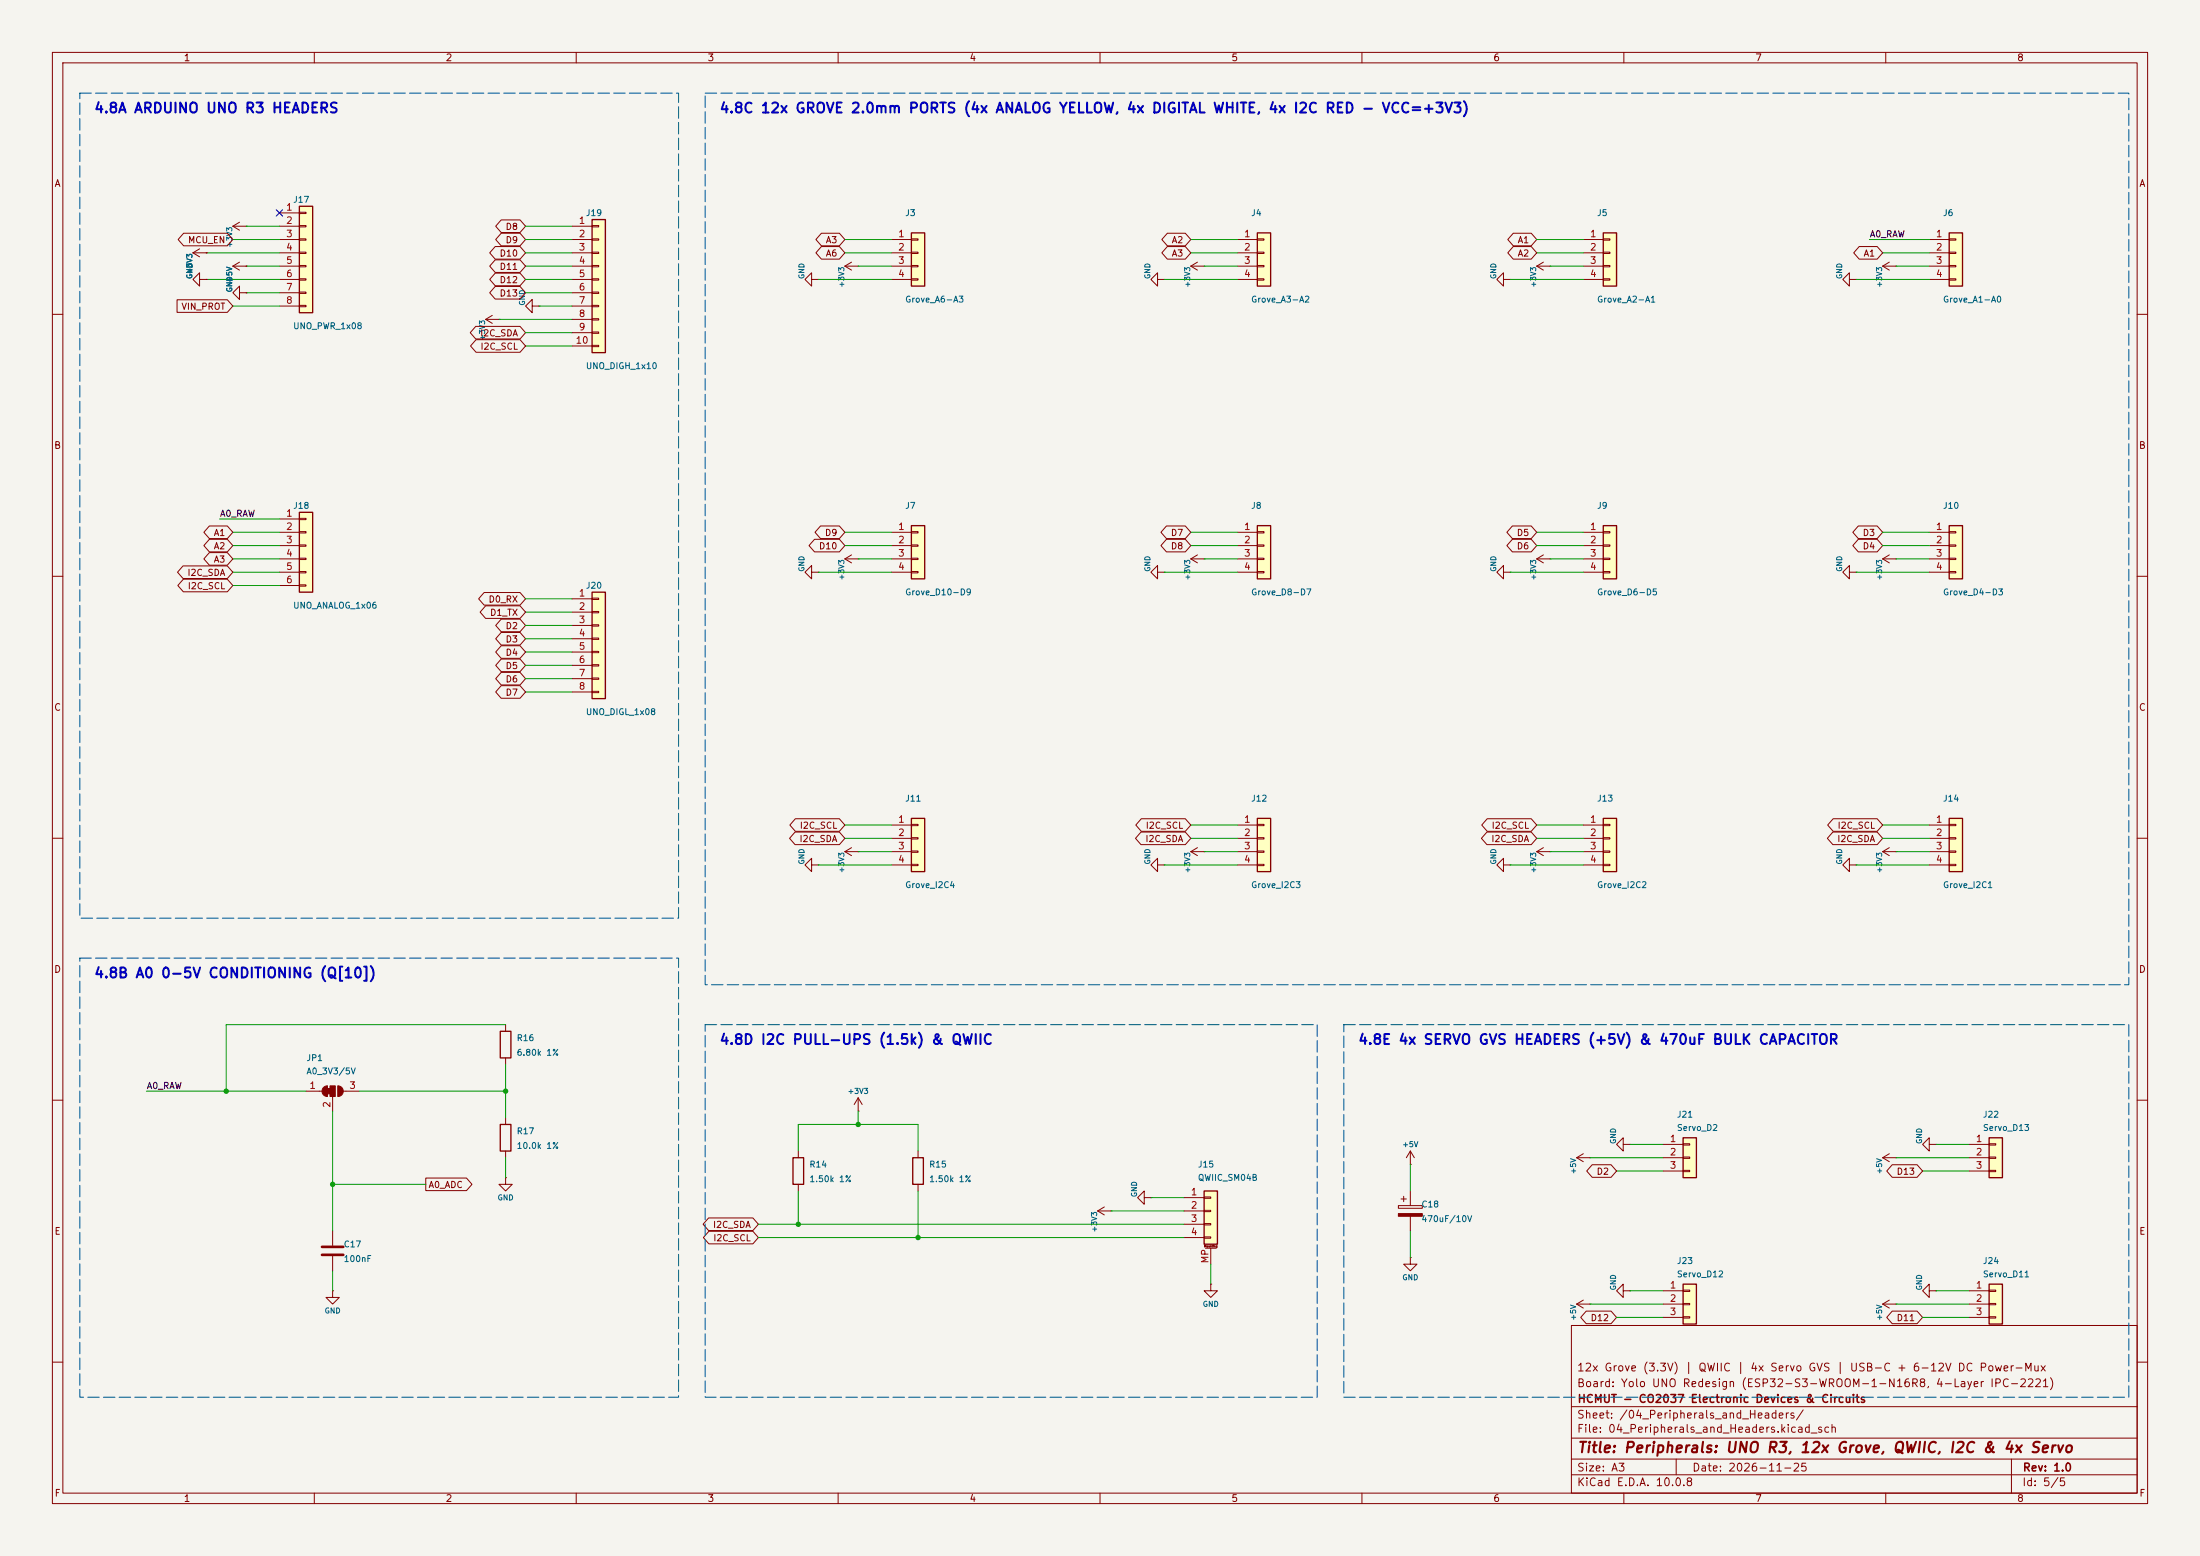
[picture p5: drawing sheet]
<svg xmlns="http://www.w3.org/2000/svg" width="420mm" height="297mm" viewBox="0 0 420 297" stroke-linecap="round" stroke-linejoin="round" font-family="sans-serif">
<path d="M0 0h420v297h-420z" fill="#f5f4ef" stroke="#f5f4ef" stroke-width=".19"/>
<g fill="none" stroke="#840000" stroke-width=".19">
<path d="M10 10h400v277h-400zM12 12h396v273h-396zM60 10v2M110 10v2M160 10v2M210 10v2M260 10v2M310 10v2M360 10v2M10 60h2M408 60h2M10 110h2"/>
<path d="M408 110h2M10 160h2M408 160h2M10 210h2M408 210h2M301 221l1.3 .7M301 221h2.5M302.3 220.2l-1.3 .8M303.5 221h.1M300 253h108v32h-108zM10 260h2M300 278.5h108"/>
<path d="M300 274.5h108M300 268.5h108M320 278.5v3M384 278.5v6.5M408 260h2M60 285v2M110 285v2M160 285v2M210 285v2M260 285v2M300 281.5h108M310 285v2"/>
<path d="M360 285v2"/>
</g>
<path d="M379.7 217.2h2.6v7.6h-2.6z" fill="#ffffc2"/>
<path d="M379.7 217.2h2.6v7.6h-2.6z" fill="none" stroke="#840000" stroke-width=".25"/>
<path d="M309.9 218.4v-1.2l-1.3 1.2 1.3 1.3v-1.3h1.2M311.1 218.4h.1M368.3 218.4v-1.2l-1.3 1.2 1.3 1.3v-1.3h1.3M369.6 218.4h.1M375.9 218.4h3.8M379.7 218.3h1.3v.3h-1.3zM375.9 221h3.8M375.9 223.5h3.8M379.7 220.9h1.3v.2h-1.3zM379.7 223.4h1.3v.2h-1.3z" fill="none" stroke="#840000" stroke-width=".19"/>
<path d="M321.3 217.2h2.5v7.6h-2.5z" fill="#ffffc2"/>
<path d="M321.3 217.2h2.5v7.6h-2.5z" fill="none" stroke="#840000" stroke-width=".25"/>
<g fill="none" stroke="#840000" stroke-width=".19">
<path d="M36.8 48.3l1.3 .7M36.8 48.3h2.6M38.1 47.5l-1.3 .8M39.4 48.3h.1M44.4 50.8l1.3 .8M44.4 50.8h2.6M45.7 50l-1.3 .8M47 50.8h.1M287 165.1v-1.3l-1.3 1.3 1.3 1.3v-1.3h1.3M288.3 165.1h.1M353.1 165.1v-1.3l-1.3 1.3 1.3 1.3v-1.3h1.2M354.3 165.1h.1"/>
<path d="M317.5 218.4h3.8M321.3 218.3h1.3v.3h-1.3zM317.5 221h3.8M317.5 223.5h3.8M321.3 220.9h1.3v.2h-1.3zM321.3 223.4h1.3v.2h-1.3zM359.4 221h2.5M359.4 221l1.3 .7M360.7 220.2l-1.3 .8M361.9 221h.1"/>
</g>
<path d="M57.1 97.8h2.6v15.2h-2.6z" fill="#ffffc2"/>
<path d="M57.1 97.8h2.6v15.2h-2.6z" fill="none" stroke="#840000" stroke-width=".25"/>
<g fill="none" stroke="#840000" stroke-width=".19">
<path d="M53.3 99.1h3.8M57.1 98.9h1.3v.3h-1.3zM53.3 101.6h3.8M53.3 104.1h3.8M53.3 106.7h3.8M53.3 109.2h3.8M53.3 111.8h3.8M57.1 101.5h1.3v.2h-1.3zM57.1 104h1.3v.3h-1.3zM57.1 106.6h1.3v.2h-1.3zM57.1 109.1h1.3v.2h-1.3zM57.1 111.6h1.3v.3h-1.3z"/>
<path d="M221 165.1v-1.3l-1.3 1.3 1.3 1.3v-1.3h1.2M222.2 165.1h.1M227.3 162.6l1.3 .7M227.3 162.6h2.6M228.6 161.8l-1.3 .8M229.9 162.6h.1"/>
</g>
<path d="M240 156.2h2.6v10.2h-2.6z" fill="#ffffc2"/>
<path d="M240 156.2h2.6v10.2h-2.6zM174.2 221h2.1v5.1h-2.1z" fill="none" stroke="#840000" stroke-width=".25"/>
<g fill="none" stroke="#840000" stroke-width=".19">
<path d="M45.7 55.9v-1.3l-1.3 1.3 1.3 1.3v-1.3h1.3M47 55.9h.1M92.7 61l1.3 .7M92.7 61h2.5M94 60.2l-1.3 .8M95.2 61h.1M221 109.2v-1.2l-1.3 1.2 1.3 1.3v-1.3h1.2M222.2 109.2h.1M353.1 109.2v-1.2l-1.3 1.2 1.3 1.3v-1.3h1.2M354.3 109.2h.1M236.2 157.5h3.8M240 157.4h1.3v.2h-1.3z"/>
<path d="M240 159.9h1.3v.2h-1.3zM236.2 160h3.8M236.2 162.6h3.8M236.2 165.1h3.8M240 162.4h1.3v.3h-1.3zM240 165h1.3v.2h-1.3zM175.3 219.7v1.3M175.3 226.1v1.2M368.3 246.4v-1.3l-1.3 1.3 1.3 1.2v-1.2h1.3M369.6 246.4h.1"/>
</g>
<path d="M57.1 39.4h2.6v20.3h-2.6z" fill="#ffffc2"/>
<path d="M57.1 39.4h2.6v20.3h-2.6z" fill="none" stroke="#840000" stroke-width=".25"/>
<g fill="none" stroke="#840000" stroke-width=".19">
<path d="M53.3 40.6h3.8M53.3 43.2h3.8M53.3 45.7h3.8M53.3 48.3h3.8M53.3 50.8h3.8M53.3 53.3h3.8M53.3 55.9h3.8M53.3 58.4h3.8M57.1 40.5h1.3v.3h-1.3zM57.1 43.1h1.3v.2h-1.3zM57.1 45.6h1.3v.2h-1.3zM57.1 48.1h1.3v.3h-1.3z"/>
<path d="M57.1 50.7h1.3v.2h-1.3zM57.1 53.2h1.3v.3h-1.3zM57.1 55.8h1.3v.2h-1.3zM57.1 58.3h1.3v.2h-1.3z"/>
</g>
<path d="M113 41.9h2.6v25.4h-2.6z" fill="#ffffc2"/>
<path d="M113 41.9h2.6v25.4h-2.6z" fill="none" stroke="#840000" stroke-width=".25"/>
<g fill="none" stroke="#840000" stroke-width=".19">
<path d="M109.2 43.2h3.8M109.2 45.7h3.8M109.2 48.3h3.8M109.2 50.8h3.8M109.2 53.3h3.8M109.2 55.9h3.8M109.2 58.4h3.8M113 43.1h1.3v.2h-1.3zM113 45.6h1.3v.2h-1.3zM113 48.1h1.3v.3h-1.3zM113 50.7h1.3v.2h-1.3zM113 53.2h1.3v.3h-1.3z"/>
<path d="M113 55.8h1.3v.2h-1.3zM113 58.3h1.3v.2h-1.3zM109.2 61h3.8M109.2 63.5h3.8M109.2 66h3.8M113 60.8h1.3v.3h-1.3zM113 63.4h1.3v.2h-1.3zM113 65.9h1.3v.3h-1.3z"/>
</g>
<path d="M113 113h2.6v20.4h-2.6z" fill="#ffffc2"/>
<path d="M113 113h2.6v20.4h-2.6z" fill="none" stroke="#840000" stroke-width=".25"/>
<g fill="none" stroke="#840000" stroke-width=".19">
<path d="M101.6 58.4v-1.2l-1.3 1.2 1.3 1.3v-1.3h1.3M102.9 58.4h.1M154.9 53.3v-1.2l-1.2 1.2 1.2 1.3v-1.3h1.3M156.2 53.3h.1M161.3 50.8l1.3 .8M161.3 50.8h2.5M162.6 50l-1.3 .8M163.8 50.8h.1M109.2 114.3h3.8M109.2 116.8h3.8M109.2 119.4h3.8M113 114.2h1.3v.2h-1.3z"/>
<path d="M113 116.7h1.3v.3h-1.3zM113 119.3h1.3v.2h-1.3zM109.2 121.9h3.8M109.2 124.5h3.8M109.2 127h3.8M109.2 129.5h3.8M109.2 132.1h3.8M113 121.8h1.3v.2h-1.3zM113 124.3h1.3v.3h-1.3zM113 126.9h1.3v.2h-1.3zM113 129.4h1.3v.3h-1.3zM113 132h1.3v.2h-1.3z"/>
<path d="M163.8 212.1h.1M163.8 209.6l-.7 1.2M163.8 209.6l.8 1.2M163.8 209.6v2.5M269.2 219.7l-.7 1.3M269.2 219.7l.8 1.3M269.2 219.7v2.5M267 230.1h4.5v.5h-4.5zM267.5 228.9h1M268 228.3v1.1M269.2 222.2h.1M269.2 227.3v2.8"/>
<path d="M269.2 232.2v2.7M269.2 240v1.3h1.3l-1.3 1.3-1.2-1.3h1.2M269.2 240h.1M301 248.9l1.3 .8M301 248.9h2.5M302.3 248.2l-1.3 .7M303.5 248.9h.1"/>
</g>
<path d="M267 231.6h4.5v.6h-4.5z" fill="#840000" stroke="#840000" stroke-width=".19"/>
<path d="M379.7 245.1h2.6v7.6h-2.6z" fill="#ffffc2"/>
<path d="M379.7 245.1h2.6v7.6h-2.6z" fill="none" stroke="#840000" stroke-width=".25"/>
<g fill="none" stroke="#840000" stroke-width=".19">
<path d="M161.3 106.7l1.3 .7M161.3 106.7h2.5M162.6 105.9l-1.3 .8M163.8 106.7h.1M293.4 106.7h2.5M293.4 106.7l1.2 .7M294.6 105.9l-1.2 .8M295.9 106.7h.1M309.9 246.4v-1.3l-1.3 1.3 1.3 1.2v-1.2h1.2M311.1 246.4h.1M375.9 246.4h3.8M375.9 248.9h3.8"/>
<path d="M375.9 251.5h3.8M379.7 246.3h1.3v.2h-1.3zM379.7 248.8h1.3v.2h-1.3zM379.7 251.3h1.3v.3h-1.3z"/>
</g>
<path d="M321.3 245.1h2.5v7.6h-2.5z" fill="#ffffc2"/>
<path d="M321.3 245.1h2.5v7.6h-2.5z" fill="none" stroke="#840000" stroke-width=".25"/>
<path d="M317.5 246.4h3.8M317.5 248.9h3.8M317.5 251.5h3.8M321.3 246.3h1.3v.2h-1.3zM321.3 248.8h1.3v.2h-1.3zM321.3 251.3h1.3v.3h-1.3zM359.4 248.9h2.5M359.4 248.9l1.3 .8M360.7 248.2l-1.3 .7M361.9 248.9h.1" fill="none" stroke="#840000" stroke-width=".19"/>
<path d="M174 156.2h2.5v10.2h-2.5z" fill="#ffffc2"/>
<path d="M174 156.2h2.5v10.2h-2.5z" fill="none" stroke="#840000" stroke-width=".25"/>
<g fill="none" stroke="#840000" stroke-width=".19">
<path d="M154.9 109.2v-1.2l-1.2 1.2 1.2 1.3v-1.3h1.3M156.2 109.2h.1M170.2 157.5h3.8M174 157.4h1.3v.2h-1.3zM174 159.9h1.3v.2h-1.3zM170.2 160h3.8M170.2 162.6h3.8M170.2 165.1h3.8M174 162.4h1.3v.3h-1.3zM174 165h1.3v.2h-1.3zM63.5 234.9v2.8M63.5 239.8v2.8"/>
<path d="M231.1 245.1v1.3h1.3l-1.3 1.2-1.2-1.2h1.2M231.1 245.1h.1"/>
</g>
<path d="M61.5 238h4M61.5 239.5h4" fill="none" stroke="#840000" stroke-width=".51"/>
<path d="M229.9 227.3h2.5v10.2h-2.5z" fill="#ffffc2"/>
<path d="M229.9 227.3h2.5v10.2h-2.5z" fill="none" stroke="#840000" stroke-width=".25"/>
<g fill="none" stroke="#840000" stroke-width=".19">
<path d="M287 109.2v-1.2l-1.3 1.2 1.3 1.3v-1.3h1.3M288.3 109.2h.1M209.5 231.1h2.6M209.5 231.1l1.3 .8M210.8 230.4l-1.3 .7M212.1 231.1h.1M218.4 228.6v-1.3l-1.2 1.3 1.2 1.3v-1.3h1.3M219.7 228.6h.1M226.1 228.6h3.8M226.1 231.1h3.8M226.1 233.7h3.8M226.1 236.2h3.8"/>
<path d="M229.9 228.5h1.2v.2h-1.2zM229.9 231h1.2v.3h-1.2zM229.9 233.6h1.2v.2h-1.2zM229.9 236.1h1.2v.2h-1.2zM230.1 238.3h2.1M231.1 238.3v3"/>
</g>
<path d="M240 100.3h2.6v10.2h-2.6z" fill="#ffffc2"/>
<path d="M240 100.3h2.6v10.2h-2.6z" fill="none" stroke="#840000" stroke-width=".25"/>
<g fill="none" stroke="#840000" stroke-width=".19">
<path d="M227.3 106.7h2.6M227.3 106.7l1.3 .7M228.6 105.9l-1.3 .8M229.9 106.7h.1M236.2 101.6h3.8M236.2 104.1h3.8M236.2 106.7h3.8M236.2 109.2h3.8M240 101.5h1.3v.2h-1.3zM240 104h1.3v.3h-1.3zM240 106.6h1.3v.2h-1.3zM240 109.1h1.3v.2h-1.3z"/>
<path d="M359.4 106.7h2.5M359.4 106.7l1.3 .7M360.7 105.9l-1.3 .8M361.9 106.7h.1M58.4 208.3h3.1M62.5 207.3v2M63.5 209.3v2.8M64.5 207.3v2M65.5 208.3h3.1"/>
</g>
<g fill="#840000" stroke="#840000" stroke-width=".19">
<path d="M62.5 207.8h.5v1h-.5z"/>
<path d="M61.8 207.6l.7-.3v2a1.02 1.02 0 0 1-.9-.6 1.02 1.02 0 0 1 .2-1.1z"/>
<path d="M63 207.3h1v2h-1z"/>
<path d="M64.5 207.3a1.02 1.02 0 0 1 1 1 1.02 1.02 0 0 1-1 1z"/>
</g>
<path d="M372.1 156.2h2.5v10.2h-2.5z" fill="#ffffc2"/>
<path d="M372.1 156.2h2.5v10.2h-2.5z" fill="none" stroke="#840000" stroke-width=".25"/>
<path d="M368.3 157.5h3.8M372.1 157.4h1.3v.2h-1.3zM372.1 159.9h1.3v.2h-1.3zM368.3 160h3.8M368.3 162.6h3.8M368.3 165.1h3.8M372.1 162.4h1.3v.3h-1.3zM372.1 165h1.3v.2h-1.3z" fill="none" stroke="#840000" stroke-width=".19"/>
<path d="M306.1 100.3h2.5v10.2h-2.5z" fill="#ffffc2"/>
<path d="M306.1 100.3h2.5v10.2h-2.5z" fill="none" stroke="#840000" stroke-width=".25"/>
<path d="M302.3 101.6h3.8M302.3 104.1h3.8M302.3 106.7h3.8M302.3 109.2h3.8M306.1 101.5h1.2v.2h-1.2zM306.1 104h1.2v.3h-1.2zM306.1 106.6h1.2v.2h-1.2zM306.1 109.1h1.2v.2h-1.2z" fill="none" stroke="#840000" stroke-width=".19"/>
<path d="M306.1 156.2h2.5v10.2h-2.5z" fill="#ffffc2"/>
<path d="M306.1 156.2h2.5v10.2h-2.5z" fill="none" stroke="#840000" stroke-width=".25"/>
<path d="M302.3 157.5h3.8M306.1 157.4h1.2v.2h-1.2zM306.1 159.9h1.2v.2h-1.2zM302.3 160h3.8M302.3 162.6h3.8M302.3 165.1h3.8M306.1 162.4h1.2v.3h-1.2zM306.1 165h1.2v.2h-1.2zM359.4 162.6h2.5M359.4 162.6l1.3 .7M360.7 161.8l-1.3 .8M361.9 162.6h.1" fill="none" stroke="#840000" stroke-width=".19"/>
<path d="M174 44.5h2.5v10.1h-2.5z" fill="#ffffc2"/>
<path d="M174 44.5h2.5v10.1h-2.5z" fill="none" stroke="#840000" stroke-width=".25"/>
<path d="M170.2 45.7h3.8M170.2 48.3h3.8M170.2 50.8h3.8M170.2 53.3h3.8M174 45.6h1.3v.2h-1.3zM174 48.1h1.3v.3h-1.3zM174 50.7h1.3v.2h-1.3zM174 53.2h1.3v.3h-1.3z" fill="none" stroke="#840000" stroke-width=".19"/>
<path d="M174 100.3h2.5v10.2h-2.5z" fill="#ffffc2"/>
<path d="M174 100.3h2.5v10.2h-2.5zM95.5 196.9h2v5h-2zM95.5 214.6h2v5.1h-2zM151.4 221h2v5.1h-2z" fill="none" stroke="#840000" stroke-width=".25"/>
<g fill="none" stroke="#840000" stroke-width=".19">
<path d="M221 53.3v-1.2l-1.3 1.2 1.3 1.3v-1.3h1.2M222.2 53.3h.1M287 53.3v-1.2l-1.3 1.2 1.3 1.3v-1.3h1.3M288.3 53.3h.1M293.4 50.8h2.5M293.4 50.8l1.2 .8M294.6 50l-1.2 .8M295.9 50.8h.1M353.1 53.3v-1.2l-1.3 1.2 1.3 1.3v-1.3h1.2M354.3 53.3h.1M359.4 50.8l1.3 .8M359.4 50.8h2.5"/>
<path d="M360.7 50l-1.3 .8M361.9 50.8h.1M170.2 101.6h3.8M170.2 104.1h3.8M170.2 106.7h3.8M170.2 109.2h3.8M174 101.5h1.3v.2h-1.3zM174 104h1.3v.3h-1.3zM174 106.6h1.3v.2h-1.3zM174 109.1h1.3v.2h-1.3zM154.9 165.1v-1.3l-1.2 1.3 1.2 1.3v-1.3h1.3M156.2 165.1h.1"/>
<path d="M161.3 162.6l1.3 .7M161.3 162.6h2.5M162.6 161.8l-1.3 .8M163.8 162.6h.1M96.5 195.6v1.3M96.5 201.9v1.3M96.5 213.4v1.2M96.5 219.7v1.3M152.4 219.7v1.3M96.5 224.8v1.3h1.3l-1.3 1.2-1.3-1.2h1.3M96.5 224.8h.1M152.4 226.1v1.2"/>
<path d="M63.5 246.4v1.2h1.3l-1.3 1.3-1.3-1.3h1.3M63.5 246.4h.1"/>
</g>
<path d="M372.1 100.3h2.5v10.2h-2.5z" fill="#ffffc2"/>
<path d="M372.1 100.3h2.5v10.2h-2.5z" fill="none" stroke="#840000" stroke-width=".25"/>
<path d="M368.3 101.6h3.8M368.3 104.1h3.8M368.3 106.7h3.8M368.3 109.2h3.8M372.1 101.5h1.3v.2h-1.3zM372.1 104h1.3v.3h-1.3zM372.1 106.6h1.3v.2h-1.3zM372.1 109.1h1.3v.2h-1.3zM293.4 162.6l1.2 .7M293.4 162.6h2.5M294.6 161.8l-1.2 .8M295.9 162.6h.1" fill="none" stroke="#840000" stroke-width=".19"/>
<path d="M372.1 44.5h2.5v10.1h-2.5z" fill="#ffffc2"/>
<path d="M372.1 44.5h2.5v10.1h-2.5z" fill="none" stroke="#840000" stroke-width=".25"/>
<path d="M368.3 45.7h3.8M368.3 48.3h3.8M368.3 50.8h3.8M368.3 53.3h3.8M372.1 45.6h1.3v.2h-1.3zM372.1 48.1h1.3v.3h-1.3zM372.1 50.7h1.3v.2h-1.3zM372.1 53.2h1.3v.3h-1.3z" fill="none" stroke="#840000" stroke-width=".19"/>
<path d="M240 44.5h2.6v10.1h-2.6z" fill="#ffffc2"/>
<path d="M240 44.5h2.6v10.1h-2.6z" fill="none" stroke="#840000" stroke-width=".25"/>
<path d="M236.2 45.7h3.8M236.2 48.3h3.8M236.2 50.8h3.8M236.2 53.3h3.8M240 45.6h1.3v.2h-1.3zM240 48.1h1.3v.3h-1.3zM240 50.7h1.3v.2h-1.3zM240 53.2h1.3v.3h-1.3z" fill="none" stroke="#840000" stroke-width=".19"/>
<path d="M306.1 44.5h2.5v10.1h-2.5z" fill="#ffffc2"/>
<path d="M306.1 44.5h2.5v10.1h-2.5z" fill="none" stroke="#840000" stroke-width=".25"/>
<g fill="none" stroke="#840000" stroke-width=".19">
<path d="M33.8 57.2h9.6l1 1.2-1 1.2h-9.6zM35.1 44.5h8.3l1 1.2-1 1.2h-8.3l-1.1-1.2zM38.1 53.3v-1.2l-1.3 1.2 1.3 1.3v-1.3h1.3M39.4 53.3h.1M39.4 48.3h.1M44.4 43.2l1.3 .7M44.4 43.2h2.6M45.7 42.4l-1.3 .8M47 43.2h.1M47 50.8h.1M47 55.9h.1M94.5 47.1h4.8l1 1.2-1 1.2h-4.8l-1-1.2z"/>
<path d="M94.5 49.6h4.8l1 1.2-1 1.2h-4.8l-1-1.2zM94.5 52.1h4.8l1 1.2-1 1.2h-4.8l-1-1.2zM94.5 54.7h4.8l1 1.2-1 1.2h-4.8l-1-1.2zM95.7 42h3.6l1 1.2-1 1.2h-3.6l-1.1-1.2zM95.7 44.5h3.6l1 1.2-1 1.2h-3.6l-1.1-1.2zM156.8 44.5h3.4l1.1 1.2-1.1 1.2h-3.4l-1-1.2zM156.8 47.1h3.4l1.1 1.2-1.1 1.2h-3.4l-1-1.2zM222.8 44.5h3.5l1 1.2-1 1.2h-3.5l-1-1.2zM222.8 47.1h3.5l1 1.2-1 1.2h-3.5l-1-1.2zM227.3 50.8h2.6M227.3 50.8l1.3 .8M228.6 50l-1.3 .8"/>
<path d="M229.9 50.8h.1M288.9 44.5h3.4l1.1 1.2-1.1 1.2h-3.4l-1.1-1.2zM288.9 47.1h3.4l1.1 1.2-1.1 1.2h-3.4l-1.1-1.2zM302.3 45.7h3.8M302.3 48.3h3.8M302.3 50.8h3.8M302.3 53.3h3.8M306.1 45.6h1.2v.2h-1.2zM306.1 48.1h1.2v.3h-1.2zM306.1 50.7h1.2v.2h-1.2zM306.1 53.2h1.2v.3h-1.2zM354.9 47.1h3.5l1 1.2-1 1.2h-3.5l-1-1.2z"/>
<path d="M90.8 62.3h8.5l1 1.2-1 1.2h-8.5l-1-1.2zM90.9 64.8h8.4l1 1.2-1 1.2h-8.4l-1.1-1.2zM34.9 108h8.5l1 1.2-1 1.2h-8.5l-1-1.2zM35 110.6h8.4l1 1.2-1 1.2h-8.4l-1.1-1.2zM40 100.4h3.4l1 1.2-1 1.2h-3.4l-1.1-1.2zM40 102.9h3.4l1 1.2-1 1.2h-3.4l-1.1-1.2zM40 105.5h3.4l1 1.2-1 1.2h-3.4l-1.1-1.2zM92.4 113.1h6.9l1 1.2-1 1.2h-6.9l-1-1.2zM92.7 115.6h6.6l1 1.2-1 1.2h-6.6l-1-1.2zM95.7 118.2h3.6l1 1.2-1 1.2h-3.6l-1.1-1.2zM155.5 102.9h4.7l1.1 1.2-1.1 1.2h-4.7l-1.1-1.2zM156.6 100.4h3.6l1.1 1.2-1.1 1.2h-3.6l-1-1.2z"/>
<path d="M222.7 102.9h3.6l1 1.2-1 1.2h-3.6l-1.1-1.2zM222.7 100.4h3.6l1 1.2-1 1.2h-3.6l-1.1-1.2zM288.7 100.4h3.6l1.1 1.2-1.1 1.2h-3.6l-1-1.2zM288.7 102.9h3.6l1.1 1.2-1.1 1.2h-3.6l-1-1.2zM354.8 100.4h3.6l1 1.2-1 1.2h-3.6l-1.1-1.2zM354.8 102.9h3.6l1 1.2-1 1.2h-3.6l-1.1-1.2zM95.7 120.7h3.6l1 1.2-1 1.2h-3.6l-1.1-1.2zM95.7 123.3h3.6l1 1.2-1 1.2h-3.6l-1.1-1.2zM95.7 125.8h3.6l1 1.2-1 1.2h-3.6l-1.1-1.2zM95.7 128.3h3.6l1 1.2-1 1.2h-3.6l-1.1-1.2zM95.7 130.9h3.6l1 1.2-1 1.2h-3.6l-1.1-1.2zM151.8 158.8h8.4l1.1 1.2-1.1 1.2h-8.4l-1.1-1.2z"/>
<path d="M151.8 156.3h8.4l1.1 1.2-1.1 1.2h-8.4l-1-1.2zM217.8 158.8h8.5l1 1.2-1 1.2h-8.5l-1-1.2zM217.9 156.3h8.4l1 1.2-1 1.2h-8.4l-1.1-1.2zM283.9 158.8h8.4l1.1 1.2-1.1 1.2h-8.4l-1.1-1.2zM283.9 156.3h8.4l1.1 1.2-1.1 1.2h-8.4l-1-1.2zM349.9 158.8h8.5l1 1.2-1 1.2h-8.5l-1.1-1.2zM350 156.3h8.4l1 1.2-1 1.2h-8.4l-1.1-1.2zM81.3 224.9h7.8l1 1.2-1 1.2h-7.8zM135.3 232.5h8.4l1.1 1.2-1.1 1.2h-8.4l-1.1-1.2zM135.3 235h8.4l1.1 1.2-1.1 1.2h-8.4l-1-1.2zM304 222.3h3.6l1 1.2-1 1.2h-3.6l-1.1-1.2zM361.2 222.3h4.8l1 1.2-1 1.2h-4.8l-1-1.2z"/>
<path d="M302.8 250.3h4.8l1 1.2-1 1.2h-4.8l-1-1.2zM361.2 250.3h4.8l1 1.2-1 1.2h-4.8l-1-1.2z"/>
</g>
<g fill="none" stroke="#009600" stroke-width=".19">
<path d="M39.4 48.3h13.9M39.4 53.3h13.9M44.4 45.7h8.9M44.4 58.4h8.9M47 43.2h6.3M47 50.8h6.3M47 55.9h6.3M100.3 48.3h8.9M100.3 53.3h8.9M100.3 43.2h8.9M100.3 45.7h8.9M100.3 50.8h8.9"/>
<path d="M100.3 55.9h8.9M102.9 58.4h6.3M156.2 53.3h14M161.3 48.3h8.9M161.3 45.7h8.9M163.8 50.8h6.4M222.2 53.3h14M227.3 48.3h8.9M227.3 45.7h8.9M229.9 50.8h6.3M288.3 53.3h14M293.4 48.3h8.9"/>
<path d="M293.4 45.7h8.9M295.9 50.8h6.4M354.3 53.3h14M356.9 45.7h11.4M359.4 48.3h8.9M361.9 50.8h6.4M95.2 61h14M100.3 63.5h8.9M100.3 66h8.9M41.9 99.1h11.4M44.4 106.7h8.9M44.4 109.2h8.9"/>
<path d="M44.4 111.8h8.9M44.4 101.6h8.9M44.4 104.1h8.9M100.3 114.3h8.9M100.3 119.4h8.9M100.3 116.8h8.9M156.2 109.2h14M161.3 101.6h8.9M161.3 104.1h8.9M163.8 106.7h6.4M222.2 109.2h14M227.3 101.6h8.9"/>
<path d="M227.3 104.1h8.9M229.9 106.7h6.3M288.3 109.2h14M293.4 101.6h8.9M293.4 104.1h8.9M295.9 106.7h6.4M354.3 109.2h14M359.4 101.6h8.9M359.4 104.1h8.9M361.9 106.7h6.4M100.3 121.9h8.9M100.3 124.5h8.9"/>
<path d="M100.3 127h8.9M100.3 129.5h8.9M100.3 132.1h8.9M161.3 157.5h8.9M227.3 157.5h8.9M293.4 157.5h8.9M359.4 157.5h8.9M156.2 165.1h14M161.3 160h8.9M163.8 162.6h6.4M222.2 165.1h14M227.3 160h8.9"/>
<path d="M229.9 162.6h6.3M288.3 165.1h14M293.4 160h8.9M295.9 162.6h6.4M354.3 165.1h14M359.4 160h8.9M361.9 162.6h6.4M96.5 195.6h-53.3v12.7M27.9 208.3h30.5M63.5 212.1v22.8M68.6 208.3h27.9M96.5 203.2v10.2"/>
<path d="M152.4 219.7v-5.1h22.9v5.1M163.8 212.1v2.5M311.1 218.4h6.4M369.6 218.4h6.3M63.5 226.1h17.8M96.5 221v3.8M144.8 233.7h81.3M144.8 236.2h81.3M152.4 227.3v6.4M175.3 227.3v8.9M212.1 231.1h14M219.7 228.6h6.4"/>
<path d="M269.2 222.2v5.1M269.2 234.9v5.1M303.5 221h14M308.6 223.5h8.9M361.9 221h14M367 223.5h8.9M63.5 242.6v3.8M231.1 241.3v3.8M303.5 248.9h14M308.6 251.5h8.9M311.1 246.4h6.4M361.9 248.9h14"/>
<path d="M367 251.5h8.9M369.6 246.4h6.3"/>
</g>
<path d="M52.7 40l1.2 1.2M53.9 40l-1.2 1.2" fill="none" stroke="#000084" stroke-width=".19"/>
<path d="M15.2 17.8h114.3v157.5h-114.3zM134.6 17.8h271.8v170.2h-271.8zM15.2 182.9h114.3v83.8h-114.3zM134.6 195.6h116.9v71.1h-116.9zM256.5 195.6h149.9v71.1h-149.9z" fill="none" stroke="#005aa0" stroke-width=".2" stroke-dasharray="2.2 .8"/>
<g fill="#009600">
<circle cx="163.8" cy="214.6" r=".51"/>
<circle cx="152.4" cy="233.7" r=".51"/>
<circle cx="175.3" cy="236.2" r=".51"/>
<circle cx="63.5" cy="226.1" r=".51"/>
<circle cx="43.2" cy="208.3" r=".51"/>
<circle cx="96.5" cy="208.3" r=".51"/>
</g>
<text font-size="2" fill="#840000" x="301" y="277.8">Title: Peripherals: UNO R3, 12x Grove, QWIIC, I2C &amp; 4x Servo</text>
<g font-size="1.9" fill="#0000c2">
<text x="17.8" y="22.1">4.8A ARDUINO UNO R3 HEADERS</text>
<text x="137.2" y="22.1">4.8C 12x GROVE 2.0mm PORTS (4x ANALOG YELLOW, 4x DIGITAL WHITE, 4x I2C RED - VCC=+3V3)</text>
<text x="17.8" y="187.2">4.8B A0 0-5V CONDITIONING (Q[10])</text>
<text x="137.2" y="199.9">4.8D I2C PULL-UPS (1.5k) &amp; QWIIC</text>
<text x="259.1" y="199.9">4.8E 4x SERVO GVS HEADERS (+5V) &amp; 470uF BULK CAPACITOR</text>
</g>
<g font-size="1.5" fill="#840000">
<text x="300.9" y="262.1">12x Grove (3.3V) | QWIIC | 4x Servo GVS | USB-C + 6-12V DC Power-Mux</text>
<text x="300.9" y="265.1">Board: Yolo UNO Redesign (ESP32-S3-WROOM-1-N16R8, 4-Layer IPC-2221)</text>
<text x="301" y="268.1">HCMUT - CO2037 Electronic Devices &amp; Circuits</text>
<text x="300.9" y="273.8">File: 04_Peripherals_and_Headers.kicad_sch</text>
<text x="300.9" y="271.1">Sheet: /04_Peripherals_and_Headers/</text>
<text x="300.9" y="281.2">Size: A3</text>
<text x="322.9" y="281.2">Date: 2026-11-25</text>
<text x="386" y="281.2">Rev: 1.0</text>
<text x="300.9" y="284">KiCad E.D.A. 10.0.8</text>
<text x="385.9" y="284">Id: 5/5</text>
</g>
<g font-size="1.3" fill="#840000">
<text x="35" y="12">1</text>
<text x="85" y="12">2</text>
<text x="135" y="12">3</text>
<text x="185" y="12">4</text>
<text x="235" y="12">5</text>
<text x="285" y="12">6</text>
<text x="335" y="12">7</text>
<text x="385" y="12">8</text>
<text x="10.3" y="36">A</text>
<text x="408.3" y="36">A</text>
<text x="10.2" y="86">B</text>
<text x="408.2" y="86">B</text>
<text x="10.2" y="136">C</text>
<text x="408.2" y="136">C</text>
<text x="10.2" y="186">D</text>
<text x="408.2" y="186">D</text>
<text x="10.3" y="236">E</text>
<text x="408.3" y="236">E</text>
<text x="10.3" y="286">F</text>
<text x="35" y="287">1</text>
<text x="85" y="287">2</text>
<text x="135" y="287">3</text>
<text x="185" y="287">4</text>
<text x="235" y="287">5</text>
<text x="285" y="287">6</text>
<text x="335" y="287">7</text>
<text x="385" y="287">8</text>
<text x="408.3" y="286">F</text>
</g>
<g font-size="1.3" fill="#a90000">
<text x="54.5" y="40.5">1</text>
<text x="54.5" y="43">2</text>
<text x="54.5" y="45.6">3</text>
<text x="110.4" y="43">1</text>
<text x="110.4" y="45.6">2</text>
<text x="171.4" y="45.6">1</text>
<text x="237.4" y="45.6">1</text>
<text x="303.4" y="45.6">1</text>
<text x="369.5" y="45.6">1</text>
<text x="54.5" y="48.1">4</text>
<text x="54.5" y="50.7">5</text>
<text x="54.5" y="53.2">6</text>
<text x="110.4" y="48.1">3</text>
<text x="110.4" y="50.7">4</text>
<text x="110.4" y="53.2">5</text>
<text x="171.4" y="48.1">2</text>
<text x="171.4" y="50.7">3</text>
<text x="171.4" y="53.2">4</text>
<text x="237.4" y="48.1">2</text>
<text x="237.4" y="50.7">3</text>
<text x="237.4" y="53.2">4</text>
<text x="303.4" y="48.1">2</text>
<text x="303.4" y="50.7">3</text>
<text x="303.4" y="53.2">4</text>
<text x="369.5" y="48.1">2</text>
<text x="369.5" y="50.7">3</text>
<text x="369.5" y="53.2">4</text>
<text x="54.5" y="55.7">7</text>
<text x="54.5" y="58.3">8</text>
<text x="110.4" y="55.7">6</text>
<text x="110.4" y="58.3">7</text>
<text x="109.8" y="65.9">10</text>
<text x="110.4" y="60.8">8</text>
<text x="110.4" y="63.4">9</text>
<text x="54.5" y="98.9">1</text>
<text x="54.5" y="101.5">2</text>
<text x="171.4" y="101.5">1</text>
<text x="237.4" y="101.5">1</text>
<text x="303.4" y="101.5">1</text>
<text x="369.5" y="101.5">1</text>
<text x="54.5" y="104">3</text>
<text x="54.5" y="106.5">4</text>
<text x="171.4" y="104">2</text>
<text x="171.4" y="106.5">3</text>
<text x="237.4" y="104">2</text>
<text x="237.4" y="106.5">3</text>
<text x="303.4" y="104">2</text>
<text x="303.4" y="106.5">3</text>
<text x="369.5" y="104">2</text>
<text x="369.5" y="106.5">3</text>
<text x="54.5" y="109.1">5</text>
<text x="54.5" y="111.6">6</text>
<text x="171.4" y="109.1">4</text>
<text x="237.4" y="109.1">4</text>
<text x="303.4" y="109.1">4</text>
<text x="369.5" y="109.1">4</text>
<text x="110.4" y="114.2">1</text>
<text x="110.4" y="116.7">2</text>
<text x="110.4" y="119.2">3</text>
<text x="110.4" y="121.8">4</text>
<text x="110.4" y="124.3">5</text>
<text x="110.4" y="126.9">6</text>
<text x="110.4" y="129.4">7</text>
<text x="110.4" y="131.9">8</text>
<text x="171.4" y="157.3">1</text>
<text x="171.4" y="159.9">2</text>
<text x="237.4" y="157.3">1</text>
<text x="237.4" y="159.9">2</text>
<text x="303.4" y="157.3">1</text>
<text x="303.4" y="159.9">2</text>
<text x="369.5" y="157.3">1</text>
<text x="369.5" y="159.9">2</text>
<text x="171.4" y="162.4">3</text>
<text x="171.4" y="165">4</text>
<text x="237.4" y="162.4">3</text>
<text x="237.4" y="165">4</text>
<text x="303.4" y="162.4">3</text>
<text x="303.4" y="165">4</text>
<text x="369.5" y="162.4">3</text>
<text x="369.5" y="165">4</text>
<text x="59" y="208.1">1</text>
<text x="66.6" y="208.1">3</text>
<text x="63.4" y="211.6" transform="rotate(-90 63.4 211.6)">2</text>
<text x="318.7" y="218.3">1</text>
<text x="318.7" y="220.8">2</text>
<text x="377.1" y="218.3">1</text>
<text x="377.1" y="220.8">2</text>
<text x="318.7" y="223.4">3</text>
<text x="377.1" y="223.4">3</text>
<text x="227.2" y="228.5">1</text>
<text x="227.2" y="231">2</text>
<text x="227.2" y="233.5">3</text>
<text x="227.2" y="236.1">4</text>
<text x="231" y="241.3" transform="rotate(-90 231 241.3)">MP</text>
<text x="318.7" y="246.2">1</text>
<text x="318.7" y="248.8">2</text>
<text x="318.7" y="251.3">3</text>
<text x="377.1" y="246.2">1</text>
<text x="377.1" y="248.8">2</text>
<text x="377.1" y="251.3">3</text>
</g>
<g font-size="1.2" fill="#006464">
<text x="55.9" y="39">J17</text>
<text x="111.7" y="41.5">J19</text>
<text x="172.7" y="41.5">J3</text>
<text x="238.7" y="41.5">J4</text>
<text x="304.8" y="41.5">J5</text>
<text x="370.8" y="41.5">J6</text>
<text x="172.7" y="58">Grove_A6-A3</text>
<text x="238.7" y="58">Grove_A3-A2</text>
<text x="304.8" y="58">Grove_A2-A1</text>
<text x="370.8" y="58">Grove_A1-A0</text>
<text x="55.9" y="63.1">UNO_PWR_1x08</text>
<text x="111.7" y="70.7">UNO_DIGH_1x10</text>
<text x="55.9" y="97.4">J18</text>
<text x="172.7" y="97.4">J7</text>
<text x="238.7" y="97.4">J8</text>
<text x="304.8" y="97.4">J9</text>
<text x="370.8" y="97.4">J10</text>
<text x="111.7" y="112.6">J20</text>
<text x="172.7" y="113.9">Grove_D10-D9</text>
<text x="238.7" y="113.9">Grove_D8-D7</text>
<text x="304.8" y="113.9">Grove_D6-D5</text>
<text x="370.8" y="113.9">Grove_D4-D3</text>
<text x="55.9" y="116.4">UNO_ANALOG_1x06</text>
<text x="111.7" y="136.8">UNO_DIGL_1x08</text>
<text x="172.7" y="153.3">J11</text>
<text x="238.7" y="153.3">J12</text>
<text x="304.8" y="153.3">J13</text>
<text x="370.8" y="153.3">J14</text>
<text x="172.7" y="169.8">Grove_I2C4</text>
<text x="238.7" y="169.8">Grove_I2C3</text>
<text x="304.8" y="169.8">Grove_I2C2</text>
<text x="370.8" y="169.8">Grove_I2C1</text>
<text x="58.4" y="202.8">JP1</text>
<text x="98.5" y="199">R16</text>
<text x="98.5" y="201.8">6.80k 1%</text>
<text x="58.4" y="205.3">A0_3V3/5V</text>
<text x="320" y="213.6">J21</text>
<text x="378.4" y="213.6">J22</text>
<text x="98.5" y="216.8">R17</text>
<text x="98.5" y="219.6">10.0k 1%</text>
<text x="320" y="216.1">Servo_D2</text>
<text x="378.4" y="216.1">Servo_D13</text>
<text x="154.4" y="223.1">R14</text>
<text x="154.4" y="225.9">1.50k 1%</text>
<text x="177.3" y="223.1">R15</text>
<text x="177.3" y="225.9">1.50k 1%</text>
<text x="228.6" y="223.1">J15</text>
<text x="228.6" y="225.7">QWIIC_SM04B</text>
<text x="271.3" y="230.7">C18</text>
<text x="271.3" y="233.5">470uF/10V</text>
<text x="65.5" y="238.4">C17</text>
<text x="65.5" y="241.2">100nF</text>
<text x="320" y="241.5">J23</text>
<text x="320" y="244.1">Servo_D12</text>
<text x="378.4" y="241.5">J24</text>
<text x="378.4" y="244.1">Servo_D11</text>
</g>
<g font-size="1.2" fill="#840000">
<text x="35.8" y="46.7">MCU_EN</text>
<text x="96.4" y="44.2">D8</text>
<text x="96.4" y="46.7">D9</text>
<text x="157.5" y="46.7">A3</text>
<text x="223.6" y="46.7">A2</text>
<text x="289.6" y="46.7">A1</text>
<text x="95.3" y="49.3">D10</text>
<text x="95.3" y="51.8">D11</text>
<text x="157.5" y="49.3">A6</text>
<text x="223.6" y="49.3">A3</text>
<text x="289.6" y="49.3">A2</text>
<text x="355.7" y="49.3">A1</text>
<text x="34.5" y="59.4">VIN_PROT</text>
<text x="95.3" y="54.3">D12</text>
<text x="95.3" y="56.9">D13</text>
<text x="91.6" y="64.5">I2C_SDA</text>
<text x="91.6" y="67">I2C_SCL</text>
<text x="40.7" y="102.6">A1</text>
<text x="40.7" y="105.1">A2</text>
<text x="40.7" y="107.7">A3</text>
<text x="156.2" y="105.1">D10</text>
<text x="157.4" y="102.6">D9</text>
<text x="223.4" y="105.1">D8</text>
<text x="223.4" y="102.6">D7</text>
<text x="289.5" y="102.6">D5</text>
<text x="289.5" y="105.1">D6</text>
<text x="355.5" y="102.6">D3</text>
<text x="355.5" y="105.1">D4</text>
<text x="35.7" y="110.2">I2C_SDA</text>
<text x="35.7" y="112.8">I2C_SCL</text>
<text x="93.2" y="115.3">D0_RX</text>
<text x="93.4" y="117.8">D1_TX</text>
<text x="96.4" y="122.9">D3</text>
<text x="96.4" y="125.5">D4</text>
<text x="96.4" y="120.4">D2</text>
<text x="96.4" y="128">D5</text>
<text x="96.4" y="130.5">D6</text>
<text x="96.4" y="133.1">D7</text>
<text x="152.5" y="161">I2C_SDA</text>
<text x="152.6" y="158.5">I2C_SCL</text>
<text x="218.6" y="161">I2C_SDA</text>
<text x="218.6" y="158.5">I2C_SCL</text>
<text x="284.6" y="161">I2C_SDA</text>
<text x="284.7" y="158.5">I2C_SCL</text>
<text x="350.6" y="161">I2C_SDA</text>
<text x="350.7" y="158.5">I2C_SCL</text>
<text x="81.7" y="227.1">A0_ADC</text>
<text x="304.7" y="224.5">D2</text>
<text x="362" y="224.5">D13</text>
<text x="136" y="234.7">I2C_SDA</text>
<text x="136.1" y="237.2">I2C_SCL</text>
<text x="303.6" y="252.5">D12</text>
<text x="362" y="252.5">D11</text>
</g>
<g font-size="1.2" fill="#0f0f0f">
<text x="356.9" y="45.6">A0_RAW</text>
<text x="41.9" y="98.9">A0_RAW</text>
<text x="27.9" y="208.2">A0_RAW</text>
</g>
<g font-size="1" fill="#006464">
<text x="44.6" y="47.4" transform="rotate(-90 44.6 47.4)">+3V3</text>
<text x="37" y="53.4" transform="rotate(-90 37 53.4)">GND</text>
<text x="37" y="52.4" transform="rotate(-90 37 52.4)">+3V3</text>
<text x="153.8" y="53.4" transform="rotate(-90 153.8 53.4)">GND</text>
<text x="219.8" y="53.4" transform="rotate(-90 219.8 53.4)">GND</text>
<text x="285.9" y="53.4" transform="rotate(-90 285.9 53.4)">GND</text>
<text x="351.9" y="53.4" transform="rotate(-90 351.9 53.4)">GND</text>
<text x="44.6" y="55.9" transform="rotate(-90 44.6 55.9)">GND</text>
<text x="44.6" y="54" transform="rotate(-90 44.6 54)">+5V</text>
<text x="100.5" y="58.4" transform="rotate(-90 100.5 58.4)">GND</text>
<text x="161.4" y="55" transform="rotate(-90 161.4 55)">+3V3</text>
<text x="227.5" y="55" transform="rotate(-90 227.5 55)">+3V3</text>
<text x="293.5" y="55" transform="rotate(-90 293.5 55)">+3V3</text>
<text x="359.5" y="55" transform="rotate(-90 359.5 55)">+3V3</text>
<text x="92.8" y="65.1" transform="rotate(-90 92.8 65.1)">+3V3</text>
<text x="153.8" y="109.2" transform="rotate(-90 153.8 109.2)">GND</text>
<text x="161.4" y="110.9" transform="rotate(-90 161.4 110.9)">+3V3</text>
<text x="219.8" y="109.2" transform="rotate(-90 219.8 109.2)">GND</text>
<text x="227.5" y="110.9" transform="rotate(-90 227.5 110.9)">+3V3</text>
<text x="285.9" y="109.2" transform="rotate(-90 285.9 109.2)">GND</text>
<text x="293.5" y="110.9" transform="rotate(-90 293.5 110.9)">+3V3</text>
<text x="351.9" y="109.2" transform="rotate(-90 351.9 109.2)">GND</text>
<text x="359.5" y="110.9" transform="rotate(-90 359.5 110.9)">+3V3</text>
<text x="153.8" y="165.1" transform="rotate(-90 153.8 165.1)">GND</text>
<text x="161.4" y="166.7" transform="rotate(-90 161.4 166.7)">+3V3</text>
<text x="219.8" y="165.1" transform="rotate(-90 219.8 165.1)">GND</text>
<text x="227.5" y="166.7" transform="rotate(-90 227.5 166.7)">+3V3</text>
<text x="285.9" y="165.1" transform="rotate(-90 285.9 165.1)">GND</text>
<text x="293.5" y="166.7" transform="rotate(-90 293.5 166.7)">+3V3</text>
<text x="351.9" y="165.1" transform="rotate(-90 351.9 165.1)">GND</text>
<text x="359.5" y="166.7" transform="rotate(-90 359.5 166.7)">+3V3</text>
<text x="161.7" y="209">+3V3</text>
<text x="267.6" y="219.2">+5V</text>
<text x="308.7" y="218.5" transform="rotate(-90 308.7 218.5)">GND</text>
<text x="367.2" y="218.5" transform="rotate(-90 367.2 218.5)">GND</text>
<text x="301.1" y="224.2" transform="rotate(-90 301.1 224.2)">+5V</text>
<text x="359.5" y="224.2" transform="rotate(-90 359.5 224.2)">+5V</text>
<text x="94.9" y="229.4">GND</text>
<text x="217.3" y="228.6" transform="rotate(-90 217.3 228.6)">GND</text>
<text x="209.7" y="235.3" transform="rotate(-90 209.7 235.3)">+3V3</text>
<text x="267.6" y="244.6">GND</text>
<text x="61.9" y="250.9">GND</text>
<text x="229.5" y="249.7">GND</text>
<text x="308.7" y="246.4" transform="rotate(-90 308.7 246.4)">GND</text>
<text x="367.2" y="246.4" transform="rotate(-90 367.2 246.4)">GND</text>
<text x="301.1" y="252.2" transform="rotate(-90 301.1 252.2)">+5V</text>
<text x="359.5" y="252.2" transform="rotate(-90 359.5 252.2)">+5V</text>
</g>
<text font-size=".4" fill="#840000" x="229.8" y="238.2">Mounting</text>
</svg>
